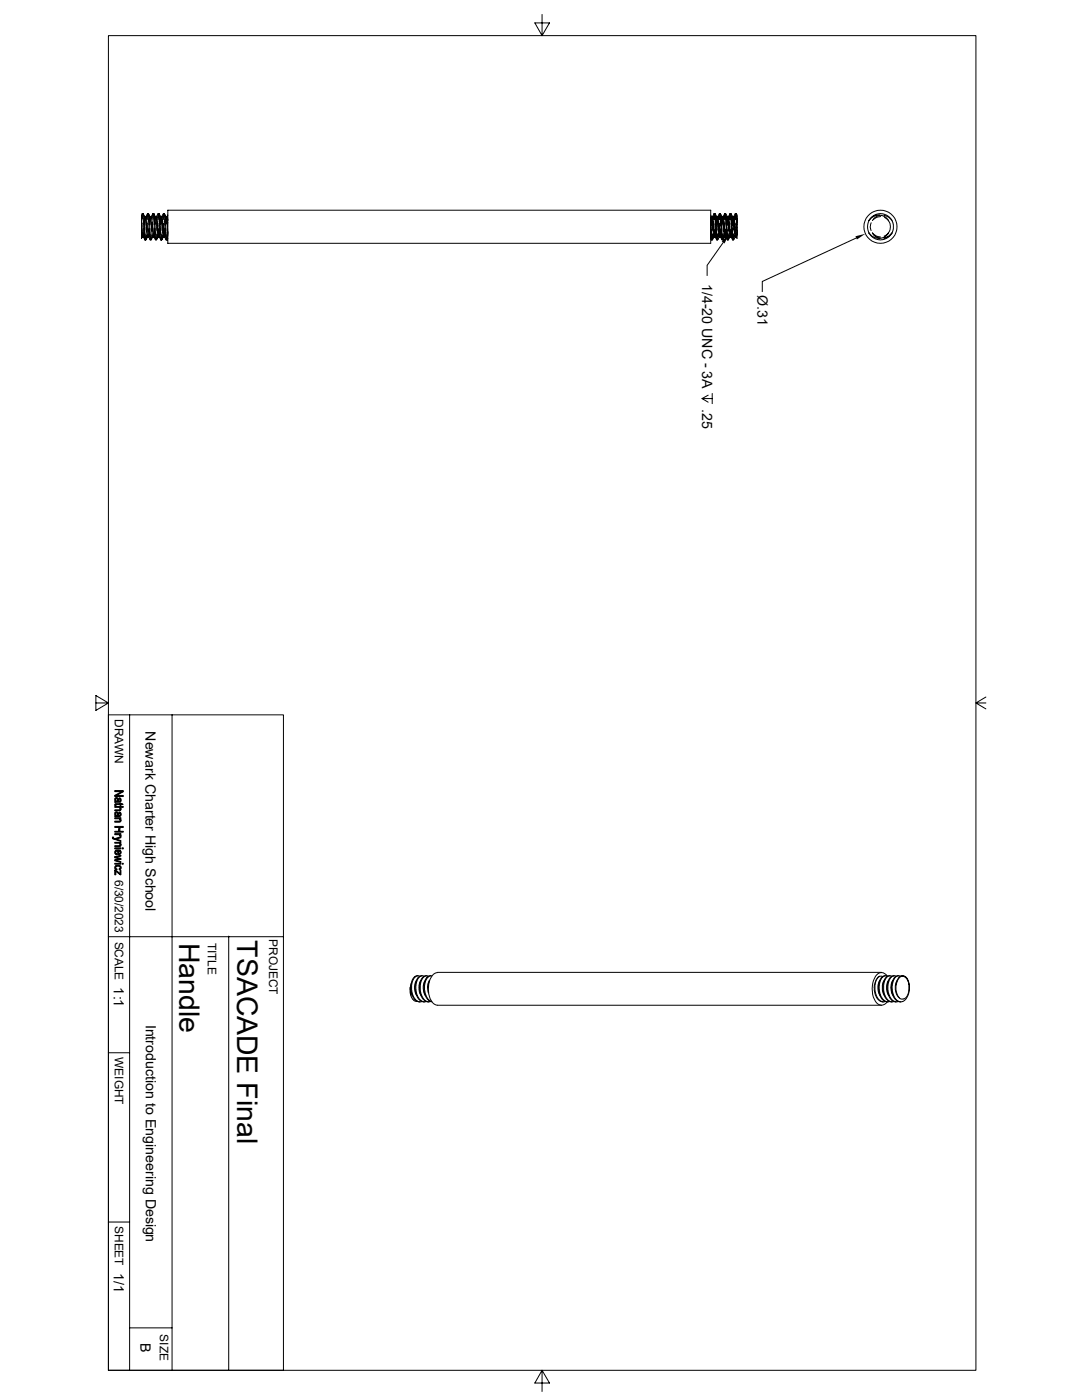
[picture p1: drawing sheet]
<svg xmlns="http://www.w3.org/2000/svg" width="216mm" height="279mm" viewBox="0 0 216 279" stroke-linecap="round" stroke-linejoin="round" font-family="sans-serif">
<g fill="none" stroke="#000" stroke-width=".2">
<path d="M21.6 7.1h173.1v266.4h-173.1zM108.2 2.9v4.2l1.4-2.5h-2.9l1.5 2.5M28.2 44l.4 3.2M28.2 44v2.5M28.2 46.5l.2 .8M28.2 46.5v1.1l.2-.3M28.3 43.2l-.1 .8M28.4 42.7l.1 .5 .4 4.7M28.4 42.7l-.2 .2v1.1M28.4 44.5l-.2 1.6M28.4 47.3h.2M28.4 42.6h.2"/>
<path d="M28.4 47.2v.1M28.6 42.6l.4 4.6 .1 .6M28.6 42.6l-.2 1.1M28.6 47.2l.3 .6M28.6 42.7l.3 .6M28.6 45.6l-.2 1.7M28.8 45.6l-.2 1.6M28.9 43.3l-.2 1.5M28.9 43.3l.5 4M28.9 43.2h.2M28.9 47.9h.2M29.1 46.7l-.2 1.2"/>
<path d="M29.1 43.2l-.2 1.6M29.1 43.2l.5 4M29.1 43.2v.1M29.3 44.3l-.1 1.6M29.3 47l-.2 .8M29.4 42.7l-.1 .8M29.4 42.7l.2 .5 .4 4.7M29.4 44.6l-.1 1.6M29.4 47.3h.3M29.4 42.7l-.3 .5M29.5 42.6h.1M29.5 47.2l-.4 .6"/>
<path d="M29.6 42.6l.4 4.6 .2 .6M29.6 42.6l-.1 1.2M29.6 47.2l.4 .6M29.6 42.7l.4 .6M29.7 45.6l-.3 1.7M29.9 45.6l-.3 1.6M30 43.3l-.3 1.5M30 43.3l.5 4M30 43.2h.2M30 47.9h.1M30.1 46.7l-.1 1.2M30.2 43.2l-.3 1.6"/>
<path d="M30.2 43.2l.5 4M30.2 43.2l-.1 .1M30.3 44.3l-.1 1.6M30.3 47l-.1 .8M30.4 44.6v1.6M30.5 42.7l-.1 .8M30.5 42.7l.1 .5 .4 4.6M30.5 47.3h.2M30.5 42.7l-.3 .5M30.5 47.3l-.3 .5M30.5 42.6h.2M30.5 47.2v.1"/>
<path d="M30.7 42.7l.4 4.6 .1 .5M30.7 42.7l-.2 1.1M30.7 47.2l.3 .6M30.7 42.7l.3 .6M30.7 45.6l-.2 1.7M30.9 45.6l-.2 1.6M31 43.3l-.2 1.5M31 43.3l.5 4M31 43.2h.2M31 47.9h.2M31.2 46.7l-.2 1.1M31.2 43.2l-.2 1.6"/>
<path d="M31.2 43.2l.5 4M31.4 44.3l-.1 1.6M31.4 47l-.2 .8M31.5 44.6l-.1 1.6M31.5 42.7l-.1 .8M31.5 42.7l.2 .6 .4 4.6M31.5 47.3h.3M31.5 42.7l-.3 .6M31.5 47.3l-.3 .5M31.6 42.6h.1M31.6 47.2l-.1 .1M31.7 42.6l.4 4.7 .2 .5"/>
<path d="M31.7 42.6l-.1 1.2M31.7 47.2l.4 .6M31.7 42.7l.4 .6M31.8 45.6l-.3 1.7M32 45.6l-.3 1.6M32.1 43.3l-.3 1.5M32.1 43.3l.5 4M32.1 43.2h.2M32.1 47.9h.2M32.3 46.7l-.2 1.2M32.3 43.2l-.3 1.6M32.3 43.2l.5 4"/>
<path d="M32.4 47l-.1 .8M32.4 44.3l-.1 1.6M32.6 44.6l-.1 1.6M32.6 42.7l-.1 .8M32.6 42.7l.2 .6 .3 4.6M32.6 47.3h.3M32.6 42.7l-.3 .6M32.6 47.3l-.3 .5M32.6 42.6h.2M32.6 47.2v.1M32.8 42.7l.4 .6 .1 .5 .1 3.5M32.8 42.6l.5 5.3 .2-.3"/>
<path d="M32.8 42.6l-.2 1.2M32.8 47.2l.3 .6M32.9 45.6l-.3 1.7M33.1 45.6l-.3 1.6M33.1 47.9h.2M33.3 46.8l-.2 1.1M33.3 43.2l-.2 1.6M33.3 43.2v.1M33.5 42h108.3v6.6h-108.3zM33.5 44.4l-.1 1.6M33.5 44l-.1-.7-.3-.1-.2 1.6M33.5 42.9l-.2 .3"/>
<path d="M141.8 42.9l.2 .4M141.8 47.6l.1 .2M141.9 45.8l-.1 1.1 .2 1M141.9 43.2h.3M142 43.3l-.2 .4v.8l.4 3.3M142 43.3l.5 4M142 47.9h.2M142.2 43.2l.5 4M142.2 43.2l-.3 1.8M142.2 46.7l-.2 1.2M142.2 43.2v.1M142.3 47l-.1 .8"/>
<path d="M142.3 44.3l-.1 1.6M142.5 44.6l-.1 1.6M142.5 42.7l-.1 .8M142.5 42.7l.5 5.2M142.5 47.2v.1M142.5 47.3l-.3 .5M142.5 47.3h.2M142.5 42.7l-.3 .5M142.5 42.6h.2M142.7 42.6l.5 5.2M142.7 42.6l-.2 1.2M142.7 47.2l.3 .6"/>
<path d="M142.7 45.7l-.2 1.6M142.7 42.7l.3 .6M142.9 45.7l-.2 1.5M143 43.2h.2M143 43.3l.6 4M143 43.3l-.1 .1-.1 1.5M143 47.9h.2M143.2 43.2l.5 4M143.2 43.2l-.2 1.8M143.2 46.7l-.2 1.2M143.2 43.2v.1M143.3 47l-.1 .8"/>
<path d="M143.4 44.3l-.1 1.6M143.5 44.6l-.1 1.6M143.6 42.7l-.2 .8M143.6 42.7l.5 5.1 .2-1.1M143.6 47.2v.1M143.6 47.3l-.4 .5M143.6 47.3h.2M143.6 42.7l-.4 .5M143.6 42.6h.1M143.7 42.6l.6 5.2M143.7 42.6l-.1 1.2M143.7 47.2l.4 .6"/>
<path d="M143.8 45.7l-.2 1.6M143.8 42.7l.3 .6M144 45.7l-.2 1.4-.1 .1M144.1 43.2h.2M144.1 43.3l.5 4M144.1 43.3l-.1 .1-.2 1.5M144.1 47.9h.2M144.3 43.2l.5 4M144.3 43.2l-.2 1.8M144.3 43.2v.1M144.3 48.4l-3.2 4.6v2M144.4 47l-.1 .8"/>
<path d="M144.4 44.3l-.1 1.6M144.6 44.6l-.2 1.6M144.6 42.7l-.1 .8M144.6 42.7l.6 5.2M144.6 47.2v.1M144.6 47.3l-.3 .5M144.6 47.3h.3M144.6 42.7l-.3 .5M144.6 42.6h.2M144.8 42.7l.5 5.1M144.8 42.7l-.2 1.1M144.8 47.2l.3 .6"/>
<path d="M144.8 45.7l-.2 1.6M144.8 42.7l.4 .6M145 45.7l-.2 1.5M145.1 43.2h.2M145.2 43.3l.5 4M145.2 43.3l-.2 .4-.1 1.2M145.2 47.9h.1M145.3 43.2l.5 4M145.3 43.2l-.2 1.8M145.3 46.7l-.1 1.2M145.3 43.2v.1M145.5 47l-.2 .8"/>
<path d="M145.5 44.3l-.1 1.6M145.6 44.6l-.1 1.6M145.7 42.7l-.2 .8M145.7 42.7l.5 5.2M145.7 47.2v.1M145.7 47.3l-.4 .5M145.7 47.3h.2M145.7 42.7l-.4 .5M145.7 42.6h.1M145.8 42.6l.6 5.2M145.8 42.6l-.1 1.2M145.8 47.2l.4 .6"/>
<path d="M145.9 45.7l-.2 1.6M145.9 42.7l.3 .6M146.1 45.7l-.3 1.5M146.2 43.2h.2M146.2 43.3l.5 4M146.2 43.3l-.2 .4v1.2M146.2 47.9h.2M146.4 43.2l.5 4M146.4 43.2l-.2 1.8M146.4 46.7l-.2 1.2M146.4 43.2v.1M146.5 47l-.1 .8"/>
<path d="M146.5 44.3l-.1 1.6M146.7 44.6l-.1 1.6M146.7 42.7l-.1 .8M146.7 42.7l.4 3.8M146.7 47.2v.1M146.7 47.3l-.3 .5M146.7 47.3h.2M146.7 42.7l-.3 .5M146.7 42.6h.2M146.9 46.7l-.2 .6M146.9 42.6l.2 1.4M146.9 42.6l-.2 1.2"/>
<path d="M146.9 42.7l.2 .2v1.1M147.1 44l-.2 1.9M147.1 46.5l-.2 .7M147.1 46.5v1.1l-.2-.4M147.1 44v2.5M170.9 47.5l-18.8 8.7v2M173.4 46.5l.8 .7 1.1 .4 1.1-.2 .5-.4 .4-.5-.9 .6M173.4 44a2.47 2.47 0 0 0 .3 2.9l1.1 .8 .8 .2 .9-.1 .8-.5 .4-.4 .6-1.2v-.9l-.3-.9-.5-.6-.5-.3-.9-.3-.6-.1-.7 .2-.8 .5-.6 .7 .8-.7 1.1-.4 1.1 .2 .5 .4 .4 .5M173.8 44.5l-.1 .7 .1 .8M174.1 46.5l.5 .6 1 .4M174.2 46.7l.8 .5 .7 .1M175.6 43l-1 .4-.5 .6"/>
<path d="M175.7 43.2l-.7 .1-.7 .5M176.4 43l.8 .3 .8 .7M176.4 47.5l.8-.3 .8-.7-.8 .7zM176.5 43.4l.8 .7M177.3 44.1a2.03 2.03 0 0 1 0 2.3M140.1 79.5l1.2 .8M141.3 78.9l-1.2 .6h2M142.1 78.5v2.1M196.7 139.1l-2 1.2h2M19.1 140.3h2.5l-2.5-1.5v3l2.5-1.5M21.6 142.7h35v130.8h-35zM25.9 142.7v130.8"/>
<path d="M34.3 142.7v130.8M194.7 140.3l2 1.2M21.6 186.9h35M45.6 186.8v86.5M81.9 197.1l.1 1 .3 .6M81.9 197.1l-.1 1 .3 .9 .4 .6 .8 .3M82.1 196.1l-.2 1M83.1 195.7l-.3 .8-.1 .9 .4 1.3M83.4 194.7l-.6 .2-.5 .7-.3 .9v1.2l.3 1 .3 .6 .6 .5 .6 .1M83.8 194.8h-.7l-.6 .5-.4 1.3v1l.3 1.2 .5 .7 .6 .4h.7M83.9 195.7l-.3 .9v1l.4 1.1M84.2 194.7l-.6 .2-.4 .6-.3 .8-.1 1.2 .3 1.1 .5 .8 .5 .5h.6"/>
<path d="M84.6 194.8h-.7l-.5 .5-.3 .7-.1 1.4 .1 1 .5 .9 .8 .6h.6M84.8 195.7l-.3 .8v.9l.4 1.3M85.1 194.7l-.5 .1-.5 .6-.3 .6-.1 1.3 .2 1 .3 .9 .6 .5 .8 .2M85.4 197.1l.3-1.4-.4 1.2 .2 1.3M85.5 194.8h-.7l-.5 .5-.4 1v1.4l.3 1.1 .3 .6 .7 .5h.7M86 194.7l-.7 .2-.5 .7-.2 1v1l.2 .9 .4 .8 .5 .5 .4 .1M86.1 194.8h-.4l-.4 .3-.4 .6-.2 .9v1l.3 1.2 .6 .8 .5 .3M87.3 194.1h88.6M87.3 194.1a2.37 2.37 0 0 0-1.7 2.2 4.2 4.2 0 0 0 1.1 4.1l.6 .2h88.6M174.5 196.6v1.1l.5 1.5 .6 .6 .7 .1M175.5 194.9l-.7 .6-.3 1.1M175.6 195.7l-.4 .8v.9l.4 1.3"/>
<path d="M176.1 194.9h-.7l-.4 .5-.4 .9v1.4l.2 .8 .5 .9 .7 .5h.7M176.4 195.7l-.3 .7v1.2l.4 1.1M176.7 194.7l-.7 .2-.4 .6-.3 .8v1.2l.3 1.1 .4 .8 .6 .5h.6M177.1 194.8l-.5-.1-.7 .5-.3 .8-.2 1.4 .2 1 .4 .9 .8 .6h.7M177.1 194.9a1.37 1.37 0 0 0-1.4-.8 1.37 1.37 0 0 0-1.2 1.1 4.7 4.7 0 0 0 .7 5.2 1.31 1.31 0 0 0 1.8-.5M177.3 195.7l-.3 .8-.1 1 .4 1.2M177.6 194.7l-.5 .1-.5 .5-.4 .9-.1 1.2 .2 .9 .4 .9 .5 .5 .8 .2M177.9 194.8h-.7l-.5 .5-.3 1-.1 1.4 .4 1.2 .3 .5 .7 .5h.7M178.1 195.7l-.3 .6v.9l.1 .8 .3 .7M178.4 194.7l-.6 .2-.5 .7-.3 1v1.1l.3 .9 .4 .8 .6 .5h.6M178.8 194.8h-.6l-.7 .6-.3 .9v1.3l.2 1 .6 .9 .6 .4h.6M179 195.7l-.3 .7-.1 1.1 .4 1.1 .5 .6"/>
<path d="M179.3 194.7l-.6 .2-.4 .4-.4 1.1v1.1l.3 1.3 .4 .7 .6 .4h.5M179.7 194.8l-.5-.1-.4 .2-.6 1-.2 .9 .1 1 .4 1.3 .9 .8h.7l.7-.5 .5-1.1 .1-1.8-.3-1.1-.7-.6h-.6h.5l.7 .6 .4 .9v1.3M179.8 194.9l-.6 .6-.4 1.1M180.2 194.7l-.5 .1-.4 .3-.3 .5-.2 .9v1.1l.3 1 .5 .7 .4 .1a1.35 1.35 0 0 0 1.3-1.4l.1-.3M21.6 210.1h4.3M21.6 243.9h4.3M25.9 265h8.4M108.2 273.5l-1.5 2.5h2.9l-1.4-2.5v4.2"/>
<circle cx="175.7" cy="45.2" r="3.3"/>
</g>
<g fill="#000" stroke="#000" stroke-width=".2">
<path d="M23.1 159.6v.3z" fill-rule="evenodd"/>
<path d="M22.9 159.3l.3-.1 .3 .1v.6v-.1a.26 .26 0 0 0-.1-.3 .26 .26 0 0 0-.3 0l-.1 .4-.1-.2z" fill-rule="evenodd"/>
<path d="M23.8 159.2l.2 .1v.4v-.2l-.3-.1z" fill-rule="evenodd"/>
<path d="M23.1 159.7l.4 .2 .1-.5a.34 .34 0 0 0 .3 .5l.1-.6 .2 .3a.39 .39 0 0 1-.5 .5h-.8z" fill-rule="evenodd"/>
<path d="M22.9 158.7h1.7v.3h-1.7z" fill-rule="evenodd"/>
<path d="M22.9 157.8h1.7v.2h-1.7z" fill-rule="evenodd"/>
<path d="M22.9 158.7l1.4-.7h.3l-1.3 .7z" fill-rule="evenodd"/>
<path d="M22.4 167h.2v.4l-.2-.1z" fill-rule="evenodd"/>
<path d="M23.1 162.4v.4z" fill-rule="evenodd"/>
<path d="M22.9 160.5l.2-.1v.4h-.2z" fill-rule="evenodd"/>
<path d="M22.9 173.7l.2 .3v.6h-.2z" fill-rule="evenodd"/>
<path d="M23 169.8l.1 .4 .2 .2v.2l-.4-.3z" fill-rule="evenodd"/>
<path d="M23 172.8l.1 .6h.3l-.2 .2a.43 .43 0 0 1-.3-.3 .43 .43 0 0 1 .1-.5z" fill-rule="evenodd"/>
<path d="M22.9 162.1l.3-.1 .3 .1v.7v-.2a.26 .26 0 0 0-.1-.3 .26 .26 0 0 0-.3 0l-.1 .4-.1-.1z" fill-rule="evenodd"/>
<path d="M23.8 162.1h.2v.4v-.2l-.3-.1z" fill-rule="evenodd"/>
<path d="M24 163.4v.3z" fill-rule="evenodd"/>
<path d="M24 168.2v.3z" fill-rule="evenodd"/>
<path d="M23.1 169.7l.6-.1 .3 .2v.3l-.1-.2-.2-.1-.1 .8h-.1v-.8l-.3 .1-.1 .2z" fill-rule="evenodd"/>
<path d="M23.7 173.4l.3-.2v.3l-.2 .1z" fill-rule="evenodd"/>
<path d="M22.9 173.7l1.1 .6v.3z" fill-rule="evenodd"/>
<path d="M22.9 163.2h1.2v.2h-.1v.2l-.2-.2h-.9z" fill-rule="evenodd"/>
<path d="M22.9 166.4h1.2v.1h-.1v.3l-.2-.2h-.9z" fill-rule="evenodd"/>
<path d="M22.9 167.4l1.2-.4v.2l-.9 .3z" fill-rule="evenodd"/>
<path d="M22.6 167.1l.1 .2 1.4 .5v.1l-1.5-.5z" fill-rule="evenodd"/>
<path d="M22.9 168.1h1.2v.1h-.1v.2l-.2-.1h-.9z" fill-rule="evenodd"/>
<path d="M22.9 171l1.2 .3v.2l-1.2-.3z" fill-rule="evenodd"/>
<path d="M24 173.7h.1v.9h-.1z" fill-rule="evenodd"/>
<path d="M22.9 169.2h1.2v.2h-1.2z" fill-rule="evenodd"/>
<path d="M22.9 171l1.2-.3v.2l-.9 .2z" fill-rule="evenodd"/>
<path d="M22.9 171.6l1-.2 .2 .1-.9 .2z" fill-rule="evenodd"/>
<path d="M22.9 171.6l1.2 .4v.1l-1.2-.3z" fill-rule="evenodd"/>
<path d="M22.9 172.3h1.2v.2h-1.2z" fill-rule="evenodd"/>
<path d="M22.9 161.6h.9l.2-.5a.38 .38 0 0 1 .1 .5 .38 .38 0 0 1-.4 .2h-.8z" fill-rule="evenodd"/>
<path d="M23.1 162.6l.4 .2v-.6l.1 .1a.24 .24 0 0 0 0 .4 .24 .24 0 0 0 .4 0v-.6l.2 .3a.39 .39 0 0 1-.5 .5l-.8 .1z" fill-rule="evenodd"/>
<path d="M22.9 163.9h1l.1-.5a.38 .38 0 0 1 .1 .5 .38 .38 0 0 1-.4 .2h-.8z" fill-rule="evenodd"/>
<path d="M24 166.5l.2 .3-.1 .2-.2-.1z" fill-rule="evenodd"/>
<path d="M22.9 168.8l1-.1 .1-.4a.38 .38 0 0 1 .1 .5 .38 .38 0 0 1-.4 .2h-.8z" fill-rule="evenodd"/>
<path d="M23.7 169.8v.6l.3-.1v-.5l.1 .1a.49 .49 0 0 1-.5 .7z" fill-rule="evenodd"/>
<path d="M23.1 172.8l.6-.1a.44 .44 0 0 1 .4 .3 .44 .44 0 0 1-.1 .5v-.3a.5 .5 0 0 0-.4-.4 .5 .5 0 0 0-.5 .3z" fill-rule="evenodd"/>
<path d="M23.1 160.4h.9v-.1h.1v.1h.3l.2 .2h-.5v.2h-.1v-.2h-.8l-.1 .1z" fill-rule="evenodd"/>
<path d="M22.9 165.9h.8l.2-.8v.8h.7v.2h-1.7z" fill-rule="evenodd"/>
<path d="M22.9 164.9h1.7v.2h-.7l-.2 .8v-.8h-.8z" fill-rule="evenodd"/>
<path d="M24.4 169.2h.2v.2h-.2z" fill-rule="evenodd"/>
<path d="M24.4 172.3h.2v.2h-.2z" fill-rule="evenodd"/>
<path d="M22.9 161h1.7v.1h-.6v.3l-.3-.3h-.8z" fill-rule="evenodd"/>
</g>
<path d="M144 48.2l1.5-1.5-.9 1.9zM170.7 47.2l2-.5-1.7 1.1z" fill="#000"/>
<g font-size="5.7">
<text x="35.7" y="188.1" transform="rotate(90 35.7 188.1)">Handle</text>
<text x="47.3" y="187.7" transform="rotate(90 47.3 187.7)">TSACADE Final</text>
</g>
<g font-size="2.8">
<text x="140.1" y="56.6" transform="rotate(90 140.1 56.6)">1/4-20 UNC - 3A</text>
<text x="151.1" y="58.9" transform="rotate(90 151.1 58.9)">Ø.31</text>
<text x="140.1" y="81.6" transform="rotate(90 140.1 81.6)">.25</text>
<text x="29" y="145.9" transform="rotate(90 29 145.9)">Newark Charter High School</text>
<text x="22.7" y="197.1" transform="rotate(90 22.7 197.1)">1:1</text>
<text x="29.1" y="204.5" transform="rotate(90 29.1 204.5)">Introduction to Engineering Design</text>
<text x="22.7" y="254" transform="rotate(90 22.7 254)">1/1</text>
<text x="28" y="268" transform="rotate(90 28 268)">B</text>
</g>
<g font-size="2.4">
<text x="22.9" y="143.5" transform="rotate(90 22.9 143.5)">DRAWN</text>
<text x="22.9" y="175.6" transform="rotate(90 22.9 175.6)">6/30/2023</text>
<text x="22.9" y="187.9" transform="rotate(90 22.9 187.9)">SCALE</text>
<text x="41.5" y="188.1" transform="rotate(90 41.5 188.1)">TITLE</text>
<text x="53.7" y="187.4" transform="rotate(90 53.7 187.4)">PROJECT</text>
<text x="22.9" y="211" transform="rotate(90 22.9 211)">WEIGHT</text>
<text x="22.9" y="244.7" transform="rotate(90 22.9 244.7)">SHEET</text>
<text x="31.9" y="266.3" transform="rotate(90 31.9 266.3)">SIZE</text>
</g>
</svg>
